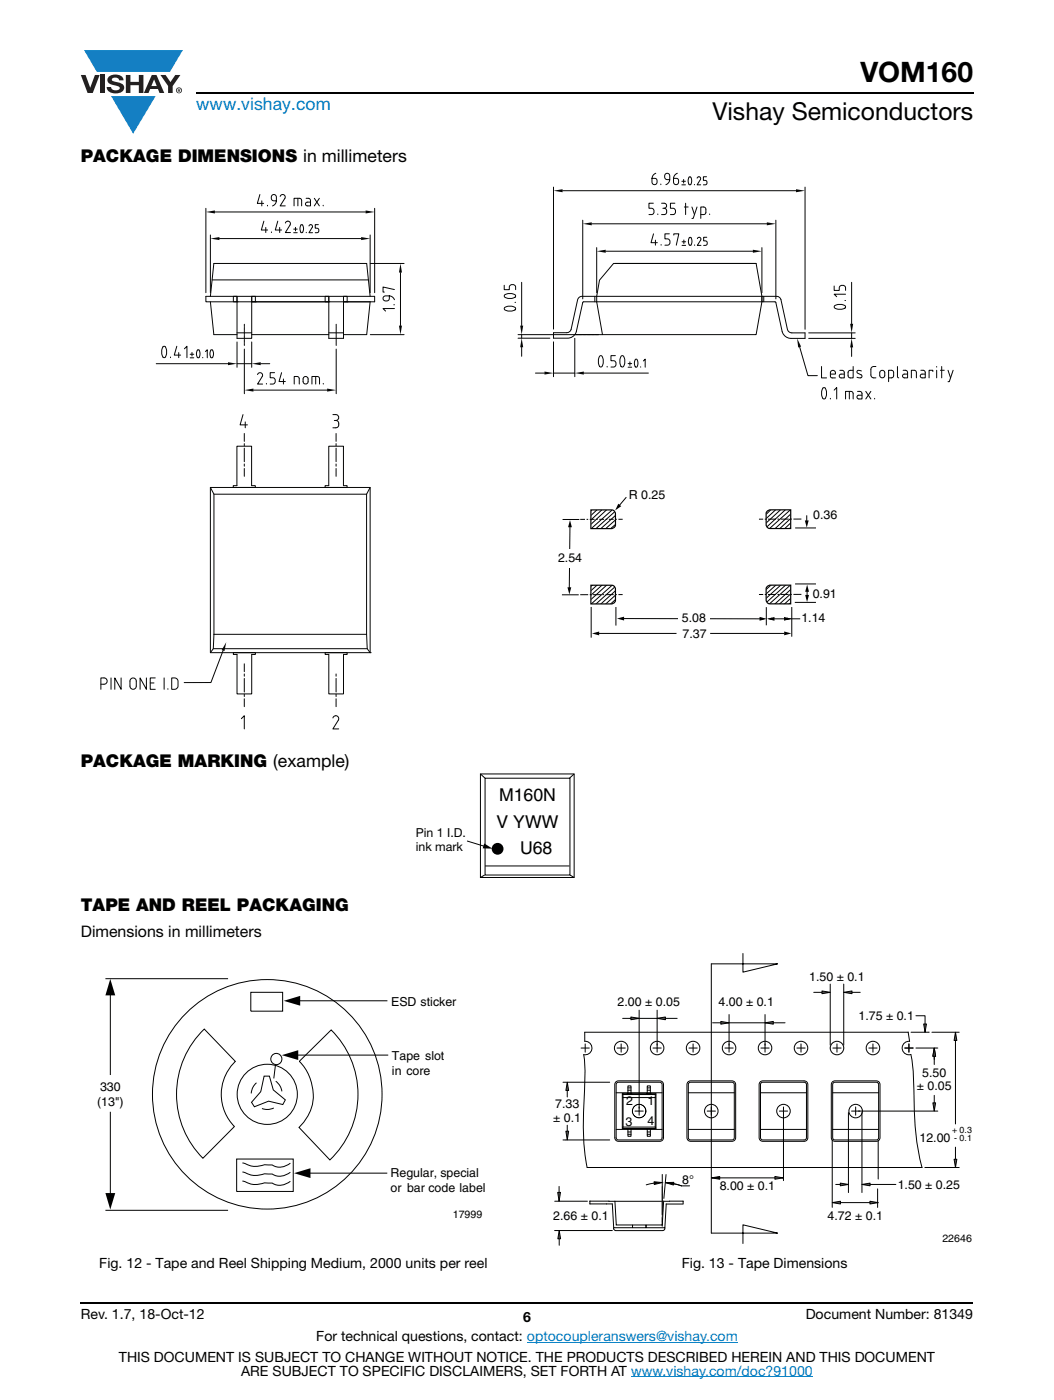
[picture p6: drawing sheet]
<svg xmlns="http://www.w3.org/2000/svg" width="210mm" height="279mm" viewBox="0 0 210 279" stroke-linecap="round" stroke-linejoin="round" font-family="sans-serif">
<g fill="#147fc3">
<path d="M16.8 10h19.7l-2.6 4.3h-1.1h-13.5z"/>
<path d="M22.2 19.2h8.9l-4.5 7.5z"/>
</g>
<g fill="#231f20">
<path d="M16.1 15h1l.9 2.5 .9-2.5h1l-1.4 3.6h-1z"/>
<path d="M20 15h.9v3.6h-.9z"/>
<path d="M21.8 15.3a2.1 2.1 0 0 1 2.7 .3l.1 .4h-.8a.79 .79 0 0 0-.7-.5 .79 .79 0 0 0-.8 .4l.2 .3 1 .2a1.08 1.08 0 0 1 1.3 1 1.08 1.08 0 0 1-1.1 1.2 1.73 1.73 0 0 1-2.4-1.2h.9a.96 .96 0 0 0 .8 .6 .96 .96 0 0 0 .9-.4 1.31 1.31 0 0 0-1.2-.6 1.03 1.03 0 0 1-1.1-.6 1.03 1.03 0 0 1 .2-1.1z"/>
<path d="M25.1 15h.9v1.3h1.7v-1.3h.9v3.6h-.9v-1.6h-1.7v1.6h-.9z"/>
<path d="M32 15h1l1 1.4 1-1.4h1l-1.6 2.2v1.4h-.9v-1.4z"/>
<path d="M30.7 15.9l.6 1.3h-1.1zM30.3 15l-1.6 3.6h.9l.4-.8h1.5l.3 .8h1l-1.6-3.6z"/>
<path d="M35.3 18a.46 .46 0 0 1 .9 0 .46 .46 0 0 1-.9 0zM35.1 18a.6 .6 0 0 0 1.2 0 .6 .6 0 0 0-1.2 0z"/>
<path d="M35.6 17.8h.2v.2h-.2zM35.5 17.7v.7h.1v-.3l.4 .3-.2-.3 .2-.2-.1-.2z"/>
</g>
<path d="M39.1 18.6h155M16.1 260h178" fill="none" stroke="#000" stroke-width=".36"/>
<path d="M105.1 267.9h42.1M125.9 274.8h36.3" fill="none" stroke="#007ec4" stroke-width=".2"/>
<path d="M20 34.5h170.2v111.1h-170.2z" fill="#fff"/>
<g fill="none" stroke="#040503" stroke-width=".2">
<path d="M41.1 59.1h33.6v1.1h-33.6zM42 46.9v11.5M42 59.1l.7-6.5h30.4l.7 6.5M42.3 55.9h31.2M43.8 47.6h28.2M46.6 59.1h.7v1.1h-.7zM47.3 59.1v8.4h2.9v-8.4M50.2 59.1h.7v1.1h-.7zM64.9 59.1h.7v1.1h-.7zM65.6 59.1v8.4h2.9v-8.4M68.5 59.1h.8v1.1h-.8zM73.8 46.9v11.5"/>
<path d="M118.7 59.1v1.1M119 59.1v1.1l1.2 6.6h30.6l1.2-6.6M119 59.1l36.1 .1 .4 .2 .3 .4 1.4 6.3 .8 .3h2.6M119 59.1l.6-3.2 2.8-3.3h28.4l1.2 6.5M119 59.1h-2.9a.9 .9 0 0 0-.9 .7l-1.3 5.9-.2 .4-.7 .3h-2.6v1.1h2.8a1.84 1.84 0 0 0 1.8-1.3l1.2-5.8 .2-.2h35.6M122.7 52.6h28.1M152 59.1v1.1M152 59.1v1.1l2.7 .1 1.3 5.9 .6 .8 .9 .5h3.1M152.4 59.1v1.1M42 60.2l.7 6.6h4.6M47.3 60.2h.1M47.3 66.4h2.9"/>
<path d="M50.2 60.2h15.4M50.2 66.8h15.4M50.9 60.2h.1M65.6 60.2h.1M65.6 66.4h2.9M68.5 60.2h5.3l-.7 6.6h-4.6M69.3 60.2h.1M110.4 66.4v1.1M160.6 66.4v1.1zM42 97.3l.7 1.3h30.4M42 97.3h31.8v33h-31.8zM42.7 98.6v28"/>
<path d="M47.3 89h2.9v7.9h.7v.4h-4.4v-.4h.8zM48.5 82.7l-.6 2.1h1.5M48.9 84.2v1.2M65.6 89.1h2.9v7.8h.7v.4h-4.4v-.4h.8zM66.4 82.7h.6a.59 .59 0 0 1 .6 .6 .59 .59 0 0 1-.6 .6M66.7 83.9h.3M67 83.9a.75 .75 0 0 1 .6 .7 .75 .75 0 0 1-.6 .8h-.6M73.1 98.6v28M73.8 97.3l-.7 1.3M42.6 129.5h30.7M42.7 126.6l-.1 2.9-.6 .8M42.7 126.6h30.4"/>
<path d="M46.6 130.3h4.3v.3h-.7v7.9h-2.9v-7.9h-.7zM64.9 130.3h4.4v.3h-.8v7.9h-2.9v-7.9h-.7zM73.1 126.6l.2 2.9 .5 .8M73.8 130.3h.1M48.1 143.4l.6-.6v2.7M66.4 143.3a.59 .59 0 0 1 .8-.4 .59 .59 0 0 1 .3 .8l-1.1 1.8h1.2"/>
</g>
<g fill="#040503">
<path d="M42 47.6l1.8-.3v.6z"/>
<path d="M72 47.3l1.8 .3-1.8 .3z"/>
</g>
<g fill="none" stroke="#040503" stroke-width=".2">
<path d="M52.6 44.1l-.5 1.8h1.3M53 45.4v1M54.2 46.3v.1M55.4 44.1l-.5 1.8h1.3M55.8 45.4v1M56.9 44.5a.51 .51 0 0 1 .7-.3 .51 .51 0 0 1 .3 .7l-1 1.5h1M58.6 46.4h.7M58.6 45.7h.7M58.9 45.4v.7M60 44.9l.2-.1a1.01 1.01 0 0 1 0 1.6 1.26 1.26 0 0 1-.2-1.5zM61.1 46.4h.1M61.6 45.1a.36 .36 0 0 1 .5-.2 .36 .36 0 0 1 .2 .5l-.7 1h.7"/>
<path d="M63.5 44.8h-.6v.7h.3a.46 .46 0 0 1 .4 .5 .46 .46 0 0 1-.4 .4h-.3M31.2 72.6h14.3M47.3 72.6h2.9M47.3 68.2v5.1M50.2 68.2v5.1M52 72.6h1.8"/>
</g>
<g fill="#040503">
<path d="M50.2 72.6l1.8-.3v.6z"/>
<path d="M45.5 72.3l1.8 .3-1.8 .3z"/>
</g>
<g fill="none" stroke="#040503" stroke-width=".2">
<path d="M32.5 69.2l.3-.1a1.54 1.54 0 0 1 0 2.3 1.47 1.47 0 0 1-.3-2.2zM34 71.3v.1M35.3 69.1l-.5 1.8h1.2M35.7 70.4v1M36.8 69.6l.5-.5v2.3M37.9 71.4h.8M37.9 70.7h.8M38.3 70.3v.7M39.4 69.9l.1-.1a1.01 1.01 0 0 1 0 1.6 1.26 1.26 0 0 1-.1-1.5zM40.4 71.3v.1M41 70.2l.3-.4v1.6M42.1 69.9l.1-.1a1.01 1.01 0 0 1 0 1.6 1.26 1.26 0 0 1-.1-1.5z"/>
<path d="M48.7 69.7v8.9M50.6 77.9h14.7M67.1 69.7v8.9"/>
</g>
<g fill="#040503">
<path d="M48.7 77.9l1.9-.4v.7z"/>
<path d="M65.3 77.5l1.8 .4-1.8 .3z"/>
</g>
<g fill="none" stroke="#040503" stroke-width=".2">
<path d="M73.9 52.6h6.7M79.9 54.4v10.6M51.4 74.8a.51 .51 0 0 1 .7-.4 .51 .51 0 0 1 .2 .7l-.9 1.5h1M53.1 76.5v.1M54.8 74.4h-.9v1h.5a.66 .66 0 0 1 .3 1.1l-.8 .1M56.2 74.4l-.5 1.7h1.2M56.5 75.6v1M58.7 76.6v-1.5l.7 .1 .2 .1 .1 1.3M60.7 75.2h.6l.2 .3v.8l-.2 .2-.6 .1-.2-.3v-.8zM62.2 76.6v-1.5h1.1l.4 .2v1.3M63 75.1v1.5M64.5 76.5v.1"/>
<path d="M73.9 66.8h6.7"/>
</g>
<g fill="#040503">
<path d="M79.9 52.6l.3 1.8h-.6z"/>
<path d="M79.6 65h.6l-.3 1.8z"/>
</g>
<g fill="none" stroke="#040503" stroke-width=".2">
<path d="M77.7 59v.6a.59 .59 0 0 1-.9 .5 .59 .59 0 0 1 0-1h1.3l.6 .7M78.7 57.8l-2.3-.5v1h.3M119 49.4v9M120.8 50.1h29.4M152 49.4v9M48.7 64.7v.4M48.7 65.2h.1M48.7 65.3v.6M48.7 66v.1M48.7 66.1v.6M48.7 66.8v.1M48.7 67v.5"/>
<path d="M48.7 67.6v.1M48.7 67.8v.5M48.7 68.4v.1M48.7 68.6v.3M67.1 64.7v.4M67.1 65.2h.1M67.1 65.3v.6M67.1 66v.1M67.1 66.1v.6M67.1 66.8v.1M67.1 67v.5M67.1 67.6v.1"/>
<path d="M67.1 67.8v.5M67.1 68.4v.1M67.1 68.6v.3M78.6 60.8h.1M78.7 61.6h-2.3l.5 .5"/>
</g>
<g fill="#040503">
<path d="M119 50.1l1.8-.3v.6z"/>
<path d="M150.2 49.8l1.8 .3-1.8 .3z"/>
</g>
<g fill="none" stroke="#040503" stroke-width=".2">
<path d="M110.4 37.3v28.4M112.2 38.1h46.6M160.6 37.3v28.4M130.4 46.7l-.5 1.7h1.2M130.7 47.9v1M131.9 48.8v.1M133.5 46.7h-.9v1h.5a.64 .64 0 0 1 .6 .6 .64 .64 0 0 1-.6 .6h-.5M134.4 46.9v-.2h1l-.5 2.2M136.1 49h.7M136.1 48.3h.7M136.4 47.9v.7M137.5 47.4h.1a1.01 1.01 0 0 1 0 1.6 1.27 1.27 0 0 1-.1-1.6z"/>
<path d="M138.6 48.9v.1M139.1 47.6a.36 .36 0 0 1 .5-.2 .36 .36 0 0 1 .2 .5l-.7 1.1h.7M141 47.4h-.6v.7h.3a.46 .46 0 0 1 .4 .4 .46 .46 0 0 1-.4 .5h-.3"/>
</g>
<g fill="#040503">
<path d="M110.4 38.1l1.8-.3v.6z"/>
<path d="M158.8 37.8l1.8 .3-1.8 .3z"/>
</g>
<g fill="none" stroke="#040503" stroke-width=".2">
<path d="M130.8 34.6l-.6 .6-.1 1.1a.56 .56 0 0 0 .7 .5 .56 .56 0 0 0 .3-.8l-.3-.4h-.7M131.8 36.7v.2M133.6 35.8h-.5a.59 .59 0 0 1-.5-.8 .59 .59 0 0 1 1 0l-.1 1.2-.7 .7M135.1 34.6l-.6 .6-.1 1.1a.56 .56 0 0 0 .7 .5 .56 .56 0 0 0 .3-.8l-.3-.4h-.7M136 36.9h.7M136 36.2h.7M136.4 35.8v.7M137.5 35.3h.1a1.01 1.01 0 0 1 0 1.6 1.22 1.22 0 0 1-.1-1.6zM138.5 36.8v.1M139.1 35.6a.36 .36 0 0 1 .5-.3 .36 .36 0 0 1 .1 .5l-.6 1.1h.7M140.9 35.3h-.6v.7h.4a.45 .45 0 0 1 .3 .4 .45 .45 0 0 1-.3 .5h-.4M116.2 43.9v15.8"/>
<path d="M118 44.7h35M154.8 43.9v15.8"/>
</g>
<g fill="#040503">
<path d="M153 44.4l1.8 .3-1.8 .3z"/>
<path d="M116.2 44.7l1.8-.3v.6z"/>
</g>
<g fill="none" stroke="#040503" stroke-width=".2">
<path d="M130.3 40.6h-.8v1h.5a.64 .64 0 0 1 .5 .6 .64 .64 0 0 1-.5 .6h-.5M131.2 42.7v.1M132 40.6h.6l.3 .2v.6l-.4 .2M132.2 41.6h.3M132.5 41.6a.64 .64 0 0 1 .5 .6 .64 .64 0 0 1-.5 .6h-.5M134.6 40.6h-.9v1h.5a.64 .64 0 0 1 .6 .6 .64 .64 0 0 1-.6 .6h-.5M136.5 41.3h.8M136.8 40.6v2.2M138 41.3l.5 1.5M139 41.3l-.7 2.3h-.3M139.8 42.8h.7l.3-.3v-.9l-.3-.3h-.7v2.3M141.6 42.7v.1"/>
<path d="M106.8 74.5h1.8M110.4 74.5h4.3M110.4 68.2v7M114.7 66.8h.6M114.7 67.5v7.7M115.3 66.8h.1M115.5 66.8h.6M116.2 66.8h.1M116.3 66.8h.6M116.5 74.5h12.8M117 66.8h.1M117.2 66.8h.5"/>
<path d="M117.8 66.8h.1M118 66.8h.5M118.6 66.8h.1M118.8 66.8h.5M119.4 66.8h.1M119.6 66.8h.6"/>
</g>
<g fill="#040503">
<path d="M108.6 74.2l1.8 .3-1.8 .3z"/>
<path d="M114.7 74.5l1.8-.3v.6z"/>
</g>
<g fill="none" stroke="#040503" stroke-width=".2">
<path d="M169.9 56.3v8.3M119.6 71.1l.3-.1a1.58 1.58 0 0 1 .1 2.2l-.1 .1a1.39 1.39 0 0 1-.4-1.9zM121.1 73.1v.2M122.8 71h-.9v1h.5a.66 .66 0 0 1 .5 .5 .66 .66 0 0 1-.2 .6l-.8 .2M123.9 71.1l.2-.1a1.52 1.52 0 0 1 0 2.3 1.49 1.49 0 0 1-.2-2.2zM125.3 72.6h.7M125.3 73.3h.7M125.7 72.2v.7M126.7 71.8l.2-.1a1.02 1.02 0 0 1 0 1.6 1.24 1.24 0 0 1-.2-1.5zM127.8 73.2v.1M128.3 72l.4-.3v1.6M161.3 67.5h9.3"/>
<path d="M161.3 66.4h9.3M169.9 66.4v1.1M169.9 69.3v1.8"/>
</g>
<g fill="#040503">
<path d="M169.9 67.5l.3 1.8h-.6z"/>
<path d="M169.6 64.6h.6l-.3 1.8z"/>
</g>
<path d="M104.1 56.3v8.7M166.4 57.1v.9h1v-.6a.64 .64 0 0 1 .6-.5 .64 .64 0 0 1 .7 .5v.6M168.6 60h.1M168.7 58.7h-2.3l.5 .5M103.3 67.5h6.4M103.3 66.8h16.2M104.1 66.8v.7M104.1 69.3v1.8M166.5 61a1.85 1.85 0 0 1 2.2 .1v.1a1.39 1.39 0 0 1-1.9 .4l-.4-.3z" fill="none" stroke="#040503" stroke-width=".2"/>
<g fill="#040503">
<path d="M104.1 67.5l.3 1.8h-.6z"/>
<path d="M103.8 65h.6l-.3 1.8z"/>
</g>
<path d="M41.1 41.6v16.8M42.9 42.3h30M74.7 41.6v16.8M100.6 56.9v.9h1v-.5a.64 .64 0 0 1 .6-.5 .64 .64 0 0 1 .7 .5v.5M100.7 58.8a1.85 1.85 0 0 1 2.1 .2l.1 .1a1.52 1.52 0 0 1-2.3 0zM100.7 61.3a1.63 1.63 0 0 1 2.2 .3 1.58 1.58 0 0 1-2.3 .1zM102.7 60.3h.2" fill="none" stroke="#040503" stroke-width=".2"/>
<g fill="#040503">
<path d="M41.1 42.3l1.8-.3v.6z"/>
<path d="M72.9 42l1.8 .3-1.8 .3z"/>
</g>
<g fill="none" stroke="#040503" stroke-width=".2">
<path d="M51.8 38.8l-.5 1.8h1.3M55.9 39.2a.51 .51 0 0 1 .7-.3 .51 .51 0 0 1 .2 .7l-.9 1.5h1M59.4 39.6v1.5M61.1 39.6h.5l.3 .2v1.3h-.7l-.2-.2v-.4l.2-.1 .7-.1M62.7 39.6l1 1.5M63.7 39.6l-1 1.5M52.2 40.1v1M53.4 41v.1M55.1 40.1h-.5a.59 .59 0 0 1-.5-.9 .59 .59 0 0 1 1 0l-.1 1.3-.6 .6M60.2 41.1v-1.1l-.2-.3-1.3-.1v1.5M64.5 41v.1M163.9 73.1v2.3h1"/>
<path d="M164.1 77.5l.3-.2a1.54 1.54 0 0 1 0 2.3 1.46 1.46 0 0 1-.3-2.1zM165.6 79.5v.1M165.7 74.7h1a.56 .56 0 0 0-.2-.6 .56 .56 0 0 0-.6-.1l-.2 .3v1l.3 .1h.7M166.4 77.9l.5-.6v2.3M167.5 73.9h.6l.2 .2 .1 1.3h-.6l-.3-.1v-.5l.2-.1h.7M169.4 78.1v1.5M170.2 79.6l-.1-1.3-.4-.2h-1v1.5M170.2 73.1v2.3h-.7l-.3-.3v-.9l.3-.3h.7M171.1 78.1h.6l.2 .2 .1 1.3h-.7l-.3-.1v-.5l.2-.1h.8M171.8 74l-.7-.1-.2 .3 .2 .3 .7 .3a.32 .32 0 0 1 .1 .4 .32 .32 0 0 1-.3 .2l-.6-.1M172.7 78.1l1 1.5M173.7 78.1l-1 1.5"/>
<path d="M174.5 79.5v.1M174.7 73.1l-.6 .1-.3 .2-.1 1.4 .3 .5 .7 .1M175.7 74h.6l.2 .3v.7l-.2 .3h-.6l-.2-.3v-.7zM177.3 75.4h.7l.2-.2 .1-.9-.2-.3-.8-.1v2.3M179 73.1v2.1l.3 .2M180.2 73.9h.5l.3 .2v1.3h-.6l-.3-.2v-.4l.2-.1h.7M182.8 75.4l-.1-1.3-.2-.2h-.7v1.5M183.7 73.9h.6l.2 .2 .1 1.3h-.7l-.3-.2v-.4l.2-.1h.8M186.1 74.2v-.3h-.8v1.5M186.8 73.1v.2M186.8 73.9v1.5M187.6 73.9h.8"/>
<path d="M187.9 73.1v2.3M189.1 73.9l.5 1.5M190.1 73.9l-.7 2.3h-.3"/>
</g>
<path d="M159 67.5l.8 1.7-.6 .1z" fill="#040503"/>
<path d="M159.5 69.3l1.7 5.7h1.8" fill="none" stroke="#040503" stroke-width=".2"/>
<path d="M45.1 128.2l-.3 1.7-.6-.2z" fill="#040503"/>
<g fill="none" stroke="#040503" stroke-width=".2">
<path d="M48.7 86.5v1.6M48.7 88.5v.5M48.7 89.4v2.7M48.7 92.6v.4M48.7 93.5v1.6M67 86.5v1.6M67 88.5v.5M67 89.4v2.7M67 92.6v.4M67 93.5v1.6M20.1 136.6h.6a.63 .63 0 0 0 .7-.7 .63 .63 0 0 0-.7-.6h-.6v2.3M22.1 135.3v2.3"/>
<path d="M24.2 135.3v2.3l-1.3-2.3v2.3M26.1 135.5a.62 .62 0 0 1 .7-.2 .62 .62 0 0 1 .4 .6v1a.63 .63 0 0 1-.6 .7 .63 .63 0 0 1-.7-.7v-1.1zM29.2 135.3v2.3l-1.3-2.3v2.3M30 136.3h.7M31 135.3h-1v2.3h1M32.7 135.3v2.3M33.5 137.4v.2M34.3 135.3a1.03 1.03 0 0 1 1.2 .5v1.1a.69 .69 0 0 1-.7 .7h-.5zM44.5 129.8l-2.4 6.4h-5.4M48.7 132.5v1.5M48.7 134.5v.5M48.7 135.4v2.7"/>
<path d="M48.7 138.6v.4M48.7 139.5v1.5M67 134.5v.5M67 135.4v2.7M67 138.6v.4M67 139.5v1.5"/>
</g>
<g fill="none" stroke="#000" stroke-width=".2">
<path d="M124.9 99.2l-1.4 1.8M112.1 118.7h3.3M112.2 103.7h3.4M113.7 104.6l-.1 13.1M118.1 101.8l-.2 .2M119.1 101.8l-1.2 1.1M120.1 101.8l-2.2 2M121 101.8l-3.1 2.8M122.1 101.8l-4.1 3.7M122.6 102.1l-3.7 3.4M122.7 103.8l-1.9 1.7M122.8 102.8l-3 2.7"/>
<path d="M122.8 104.6l-1 .9M153.8 101.7l-.9 .9M154.7 101.7l-1.9 1.8M155.7 101.7l-2.9 2.7M156.7 101.7l-3.7 3.5M157.6 101.8l-4.1 3.7M157.7 102.6l-3.1 2.9M157.7 105.3l-.2 .2M157.7 103.5l-2.1 2M157.7 104.4l-1.2 1.1M158.6 116.5h4.2M158.6 105.4h4.2"/>
<path d="M160.9 102.8v1.3M161 117.6v1.9M122.9 121.1v3.7M124.2 123.4l27.6 .1M152.9 121.2v3.6M158.5 120.2h4.3"/>
</g>
<path d="M113.2 117.2h.8l-.4 1.4zM113.7 103.8l.4 1.4h-.8zM123.3 100.5l.6 .5-1.2 .9zM160.6 103.9h.7l-.4 1.4zM160.6 118.7h.8l-.4 1.5zM161 116.7l.4 1.4h-.8zM123.1 123.4l1.4-.3v.7zM151.5 123.1l1.4 .4-1.4 .4zM151.7 123.3l.9 .2-.9 .3z" fill="#000"/>
<path d="M117.9 101.8h3.1a1.47 1.47 0 0 1 1.7 .5l.1 2.5a.92 .92 0 0 1-.8 .7h-4.1zM153 102.1l.6-.4h4.1v3.8h-3.1a1.48 1.48 0 0 1-1.7-.6l-.1-2.5z" fill="none" stroke="#000" stroke-width=".24"/>
<path d="M115.7 103.7l8.5-.1" fill="none" stroke="#000" stroke-width=".2" stroke-dasharray="1 .3 .3 .3" stroke-linecap="butt"/>
<path d="M159.9 103.6h-8.5" fill="none" stroke="#000" stroke-width=".2" stroke-dasharray="1.6 .3 .3 .3" stroke-linecap="butt"/>
<path d="M135.2 122.4h6.4v1.7h-6.4z" fill="#fff"/>
<path d="M117.9 121.1v6.2M118.9 126.4h37.6M157.9 121.1v6M159.6 123.5h-5.8" fill="none" stroke="#000" stroke-width=".2"/>
<path d="M118.1 126.4l1.4-.4v.8zM153.1 123.5l.8-.2v.4zM153.1 123.5l1.4-.4v.8zM156.4 123.1l1.4 .4-1.4 .4zM156.4 126l1.5 .4-1.5 .4zM157 123.3l.9 .2-.9 .2z" fill="#000"/>
<path d="M135 125.4h6.7v1.7h-6.7z" fill="#fff"/>
<g fill="none" stroke="#000" stroke-width=".2">
<path d="M118.3 116.7l-.4 .3M119.2 116.7l-1.3 1.2M120.2 116.7l-2.3 2.1M121.1 116.7l-3.2 2.9M122.2 116.7l-4.3 3.9M122.8 117.9l-3 2.7M122.8 119.6l-1 1M122.8 118.7l-2 1.9M122.8 117l-3.9 3.6M153.8 116.8l-1 .9M154.8 116.8l-2 1.8M155.8 116.8l-3 2.6"/>
<path d="M156.7 116.8l-3.9 3.5M157.7 116.8l-4.3 3.8M157.7 117.7l-3.2 2.9M157.7 118.5l-2.3 2.1M157.7 119.4l-1.3 1.2M157.7 120.3l-.4 .3"/>
</g>
<path d="M117.9 116.8h3.1a1.48 1.48 0 0 1 1.7 .6l.1 2.4a.91 .91 0 0 1-.8 .7h-4.1zM153 117.1l.6-.3h4.1v3.7h-3.1a1.47 1.47 0 0 1-1.7-.6l-.1-2.4z" fill="none" stroke="#000" stroke-width=".24"/>
<path d="M115.7 118.7h8.5M159.9 118.6h-8.5" fill="none" stroke="#000" stroke-width=".2" stroke-dasharray="1.6 .3 .3 .3" stroke-linecap="butt"/>
<g fill="#fff">
<path d="M112 109.5h5.5v3.7h-5.5z"/>
<path d="M82.9 154.4h31.7v20.8h-31.7z"/>
</g>
<g fill="#000">
<path d="M96.6 168.3l1.7 1.1-2-.1z"/>
<circle cx="99.3" cy="169.4" r="1"/>
</g>
<circle cx="99.3" cy="169.4" r="1" fill="none" stroke="#000" stroke-width=".35"/>
<path d="M95.8 154.5h18.7v20.6h-18.7zM95.8 154.5l1 .8M96.8 155.3h16.9v19.3h-16.9zM114.5 154.5l-.9 .8M93.2 167.8l3.6 1.1M96.7 174.6l-.9 .5M96.8 172.8h16.8M113.7 174.6l.8 .5" fill="none" stroke="#000" stroke-width=".2"/>
<path d="M19.4 195.3h77.5v48.2h-77.5z" fill="#fff"/>
<g fill="none" stroke="#000" stroke-width=".2">
<path d="M21 195.3h24.5M22 197.3v17.2M50 198h6.4v3.8h-6.4zM58.6 199.7h18.7M40.7 205.4l6.3 6.4a9.1 9.1 0 0 0-.2 13l-6.3 6.4a18.1 18.1 0 0 1 .2-25.8zM51.2 216.1a3 3 0 0 0-1.1 2.1M52.7 214.8h1l.8 2.7 2.4 2-.5 .9-2.8-.6-2.9 1.1-.5-.9 1.8-2.1zM55 212.5l-.4 2.7M55 215.8a3 3 0 0 1 1.2 2M58 210.6h19.4M59.7 211.8l6.4-6.3a18.1 18.1 0 0 1-.3 26l-6.2-6.5a8.8 8.8 0 0 0 1.6-11.3zM22 221.9v16.4"/>
<path d="M47.2 231.3h11.3v6.5h-11.3zM48.4 235.7l.7 .2a4.1 4.1 0 0 0 3.7 .2h1.5a3 3 0 0 0 3.6-.3M48.4 233.9l.7 .2a4.1 4.1 0 0 0 3.7 .2h1.5a3 3 0 0 0 3.6-.4M48.4 232.1l.7 .2a4.1 4.1 0 0 0 3.7 .1l1.5 .1a3 3 0 0 0 3.6-.4M54.6 221.1a3 3 0 0 1-2.3 .1M60.8 234.1h16.5M21 241.5h24.5"/>
<circle cx="53.3" cy="218.4" r="6"/>
<circle cx="53.3" cy="218.4" r="22.9"/>
<circle cx="55.1" cy="211.4" r="1.11"/>
</g>
<path d="M22 195.4l1 3.2h-2zM56.6 199.7l3.3-1v2zM56.2 210.6l3.3-1v1.9zM21 238.1h2l-1 3.3zM58.6 234.1l3.3-1v2z" fill="#000"/>
<path d="M110.4 190.2h83.5v58.4h-83.5z" fill="#fff"/>
<g fill="none" stroke="#000" stroke-width=".2">
<path d="M115.9 209.2h1.7M116.6 206h64.6l.2 1.8a1.35 1.35 0 0 0-1.4 1.5 1.35 1.35 0 0 0 1.7 1.1 60.3 60.3 0 0 1 .7 10.7l.3 4.8a43.2 43.2 0 0 0 1.2 7.1h-66.8a66 66 0 0 1-.5-16.3l.1-4-.3-2.2a1.35 1.35 0 0 0 1.7-1.2 1.35 1.35 0 0 0-1.4-1.5zM116.7 208.3v1.7M122.9 215.9l.5-.2h8.2l.5 .2 .3 .5v10.6l-.3 .6-.5 .2h-8.2l-.5-.2-.3-.6v-10.6zM122.9 218.1h9.2M123 216.1l.4-.1h8.2l.4 .2 .1 10.8-.2 .4-.3 .1h-8.2l-.4-.1-.1-.4v-10.6zM123.1 209.2h1.6M123.9 208.3v1.7M130.3 209.2h1.6M131.1 208.3v1.7M137.2 215.9l.6-.2h8.2l.5 .2 .3 .5v10.6l-.3 .6-.5 .2h-8.2l-.6-.2-.2-.6v-10.6zM137.3 218.1h9.2"/>
<path d="M137.4 209.2h1.7M137.4 216.1l.4-.1h8.2l.4 .2 .1 10.8-.2 .4-.3 .1h-8.2l-.4-.1-.1-.4v-10.6zM138.3 208.3v1.7M144.6 209.2h1.7M145.4 208.3v1.7M151.6 215.9l.6-.2h8.2l.5 .2 .3 .5v10.6l-.3 .6-.5 .2h-8.2l-.6-.2-.2-.6v-10.6zM151.7 218.1h9.2M151.8 209.2h1.6M151.8 216.1l.4-.1h8.2l.4 .2 .1 10.8-.2 .4-.3 .1h-8.2l-.4-.1-.1-.4v-10.6zM152.6 208.3v1.7M159 209.2h1.6M159.8 208.3v1.7"/>
<path d="M166 215.9l.6-.2h8.2l.5 .2 .2 .5v10.6l-.2 .6-.5 .2h-8.2l-.6-.2-.2-.6v-10.6zM166.1 218.1h9.2M166.1 209.2h1.7M166.2 216.1l.4-.1h8.2l.4 .2 .1 10.8-.2 .4-.3 .1h-8.2l-.4-.1-.1-.4v-10.6zM167 208.3v1.7M173.3 209.2h1.7M174.1 208.3v1.7M180.5 209.2h1.6M181.3 208.3v1.7M122.9 225.4h9.2M126.7 221.7h1.6M127.5 220.9v1.7"/>
<path d="M137.3 225.4h9.2M141.1 221.7h1.6M141.9 220.9v1.7M151.7 225.4h9.2M155.5 221.7h1.6M156.3 220.9v14.7M166 227.5v13.4M166.1 225.4h9.2M169.9 221.7h1.6M170.7 220.9v1.7M175.2 227.6v7.7M167.7 240h6.8"/>
<circle cx="123.9" cy="209.2" r="1.35"/>
<circle cx="131.1" cy="209.2" r="1.35"/>
<circle cx="138.3" cy="209.2" r="1.35"/>
<circle cx="145.4" cy="209.2" r="1.35"/>
<circle cx="152.6" cy="209.2" r="1.35"/>
<circle cx="159.8" cy="209.2" r="1.35"/>
<circle cx="160.4" cy="215.7" r=".01"/>
<circle cx="167" cy="209.2" r="1.35"/>
<circle cx="174.1" cy="209.2" r="1.35"/>
<circle cx="127.5" cy="221.7" r="1.35"/>
<circle cx="141.9" cy="221.7" r="1.35"/>
<circle cx="156.3" cy="221.7" r="1.35"/>
<circle cx="160.4" cy="227.8" r=".01"/>
<circle cx="170.7" cy="221.7" r="1.35"/>
</g>
<path d="M166 240l1.7-.3v.6z" fill="#545454"/>
<path d="M166 240l1.7-.3v.6z" fill="none" stroke="#000" stroke-width=".2"/>
<path d="M173.5 239.7l1.7 .3-1.7 .3z" fill="#545454"/>
<g fill="none" stroke="#000" stroke-width=".2">
<path d="M185.9 206h5.4M190.6 207.7v16.6M173.5 239.7l1.7 .3-1.7 .3zM184.5 233h6.8"/>
<circle cx="160.4" cy="216" r=".01"/>
<circle cx="160.4" cy="227.5" r=".01"/>
<circle cx="175.2" cy="240" r=".01"/>
</g>
<path d="M190.6 206l.3 1.6h-.6z" fill="#545454"/>
<g fill="none" stroke="#000" stroke-width=".2">
<path d="M186.4 210.8v.6M186.4 218.6v1.5M190.6 206l.3 1.6h-.6zM171.3 221.7h15.8"/>
<circle cx="185.3" cy="206" r=".01"/>
<circle cx="183.9" cy="233" r=".01"/>
<circle cx="189.7" cy="233" r=".01"/>
</g>
<path d="M186.4 209.2l.2 1.6h-.5z" fill="#545454"/>
<path d="M186.4 209.2l.2 1.6h-.5z" fill="none" stroke="#000" stroke-width=".2"/>
<path d="M186.1 220.1h.5l-.2 1.6z" fill="#545454"/>
<g fill="none" stroke="#000" stroke-width=".2">
<path d="M181.7 206h3.6M182.7 209.2h4.4M182.7 202.7h1.8v1.7M186.4 210.8v1.6M186.1 220.1h.5l-.2 1.6z"/>
<circle cx="170.7" cy="221.7" r=".01"/>
</g>
<circle cx="186.7" cy="209.2" r=".01" fill="none" stroke="#545454" stroke-width=".2"/>
<path d="M186.4 209.2l.2 1.6h-.5z" fill="#545454"/>
<path d="M186.4 209.2l.2 1.6h-.5z" fill="none" stroke="#000" stroke-width=".2"/>
<path d="M184.3 204.4h.5l-.3 1.6z" fill="#545454"/>
<g fill="none" stroke="#000" stroke-width=".2">
<path d="M162.3 198h1.7M165.6 196.4v12.2M168.3 196.4v12.2M170 198h1.6M184.3 204.4h.5l-.3 1.6z"/>
<circle cx="181.2" cy="206" r=".01"/>
<circle cx="182.1" cy="209.2" r=".01"/>
<circle cx="184.5" cy="206" r=".01"/>
</g>
<path d="M164 197.8l1.6 .2-1.6 .3z" fill="#545454"/>
<path d="M164 197.8l1.6 .2-1.6 .3z" fill="none" stroke="#000" stroke-width=".2"/>
<path d="M168.3 198l1.7-.2v.5z" fill="#545454"/>
<g fill="none" stroke="#000" stroke-width=".2">
<path d="M168.3 198l1.7-.2v.5zM142.1 204.1h1.7M144.7 204.1h11.9M145.4 202.5v6.1M152.6 202.5v6.1"/>
<circle cx="168.3" cy="198" r=".01"/>
<circle cx="165.6" cy="209.2" r=".01"/>
<circle cx="168.3" cy="209.2" r=".01"/>
</g>
<path d="M143.8 203.8l1.6 .3-1.6 .3z" fill="#545454"/>
<path d="M143.8 203.8l1.6 .3-1.6 .3z" fill="none" stroke="#000" stroke-width=".2"/>
<path d="M152.6 204.1l1.7-.3v.6z" fill="#545454"/>
<g fill="none" stroke="#000" stroke-width=".2">
<path d="M124.2 203.2h10.9M127.5 201.6v19.6M131.1 201.6v7M152.6 204.1l1.7-.3v.6z"/>
<circle cx="145.4" cy="209.2" r=".01"/>
<circle cx="152.6" cy="204.1" r=".01"/>
<circle cx="152.6" cy="209.2" r=".01"/>
</g>
<path d="M125.9 203l1.6 .2-1.6 .3z" fill="#545454"/>
<path d="M125.9 203l1.6 .2-1.6 .3z" fill="none" stroke="#000" stroke-width=".2"/>
<path d="M131.1 203.2l1.6-.2v.5z" fill="#545454"/>
<g fill="none" stroke="#000" stroke-width=".2">
<path d="M141.9 192.4v53.7M131.1 203.2l1.6-.2v.5zM141.9 235.1h12.9M141.9 235.1l1.7-.3v.5z"/>
<circle cx="131.1" cy="203.2" r=".01"/>
<circle cx="131.1" cy="209.2" r=".01"/>
<circle cx="122.6" cy="227" r=".01"/>
<circle cx="122.9" cy="227" r=".01"/>
<circle cx="127.5" cy="221.7" r=".01"/>
<circle cx="132.1" cy="227" r=".01"/>
<circle cx="132.4" cy="227" r=".01"/>
</g>
<path d="M141.9 235.1l1.7-.3v.5z" fill="#000"/>
<path d="M154.6 234.8l1.6 .3-1.6 .2z" fill="#545454"/>
<g fill="none" stroke="#000" stroke-width=".2">
<path d="M148.2 190.3v3.7l6.9-1.6h-13.2M154.6 234.8l1.6 .3-1.6 .2zM166.7 236.4h.9M169.2 222v16M171.9 222v16M173.6 236.4h5.1M141.9 246.1h13.2l-6.9-1.7v3.8"/>
<circle cx="127.5" cy="221.7" r=".01"/>
<circle cx="141.9" cy="221.7" r=".01"/>
<circle cx="156.1" cy="235.1" r=".01"/>
</g>
<path d="M167.6 236.1l1.6 .3-1.6 .3z" fill="#545454"/>
<path d="M167.6 236.1l1.6 .3-1.6 .3z" fill="none" stroke="#000" stroke-width=".2"/>
<path d="M171.9 236.4l1.7-.3v.6z" fill="#545454"/>
<g fill="none" stroke="#000" stroke-width=".2">
<path d="M112.3 216h9.3M113.2 217.6v1.3M124.1 218.3l.2 .7M124.1 218.3h6.8v6.9h-6.8zM124.1 218.3h.1M124.3 218.4h6.4M124.3 219v5.9M124.3 219h6.4M125.3 216.7h.6v1.5l.1 .1h-.9l.2-.1zM125.3 217.6h.6M125.3 217.1h.6M129.1 216.7h.6v1.5l.2 .1h-.9l.1-.1z"/>
<path d="M129.1 217.6h.6M129.1 217.1h.6M130.7 219v5.9M130.9 218.3l-.2 .7M112.3 227.5h9.3M113.2 224.6v1.2M124.3 224.9h6.4M124.3 224.9l-.2 .3M125.1 225.2h.9l-.1 .1v1.5h-.6v-1.5zM125.3 225.9h.6M125.3 226.4h.6M129 225.2h.9l-.2 .1v1.5h-.6v-1.5z"/>
<path d="M129.1 225.9h.6M129.1 226.4h.6M130.7 224.9l.2 .3M171.9 236.4l1.7-.3v.6z"/>
<circle cx="171.9" cy="236.4" r=".01"/>
<circle cx="172" cy="221.7" r=".01"/>
</g>
<circle cx="169.3" cy="221.7" r=".01" fill="none" stroke="#545454" stroke-width=".2"/>
<path d="M113.2 216l.2 1.6h-.5z" fill="#545454"/>
<path d="M113.2 216l.2 1.6h-.5z" fill="none" stroke="#000" stroke-width=".2"/>
<path d="M112.9 225.8h.5l-.2 1.7z" fill="#545454"/>
<g fill="none" stroke="#000" stroke-width=".2">
<path d="M110.7 239.7h6.5M112.9 225.8h.5l-.2 1.7zM117.7 239.7h.1M117.7 239.7h18.6M121.5 239.7h.1M122.7 239.7l.2 4.8h3.3v.5h-3.8l-.3-4.7h-4.4v-.6M130.5 235.8l1.6 .2-1.6 .4zM130.5 236.1l-1.6 .4M132.1 234.4v8M132.4 239.7l-.3 4.8h-3.2v.5h3.7l.3-4.7M132.8 236l1.6 .2 1.5 .5h1.7M132.8 236h1.6l-.1 .5z"/>
<path d="M132.9 234.4l-.5 4.8M133.6 239.7h.1M134.4 236.2l1.5 .5M136.3 239.7h.1M136.3 239.7l-.1 .6h-3.3M175.1 237.3v3.7M111.6 247.2v1.3M121 240.3h.1M122.4 245v.3M122.4 245.2l.4 .4M122.8 245.6h9.4M126.2 244.5h2.7v.5h-2.7z"/>
<path d="M132.1 243v1.7M132.6 245a.43 .43 0 0 1-.3 .6"/>
<circle cx="112.9" cy="227.5" r=".01"/>
<circle cx="117.7" cy="239.7" r=".01"/>
<circle cx="122.9" cy="244.5" r=".01"/>
<circle cx="132.1" cy="244.5" r=".01"/>
</g>
<g fill="none" stroke="#545454" stroke-width=".2">
<path d="M132.1 238.4h.1M132.1 236.8v7.1"/>
<circle cx="132.3" cy="236" r=".01"/>
<circle cx="132.4" cy="239.7" r=".01"/>
<circle cx="132.1" cy="244.7" r=".01"/>
<circle cx="132.1" cy="243" r=".01"/>
</g>
<path d="M130.5 235.8l1.6 .2-1.6 .4zM132.8 236h1.6l-.1 .5z" fill="#000"/>
<path d="M111.6 245.6l.2 1.6h-.5z" fill="#545454"/>
<path d="M111.5 236.8v1.2M110.6 245.6h11.5M111.6 245.6l.2 1.6h-.5z" fill="none" stroke="#000" stroke-width=".2"/>
<path d="M111.3 238h.5l-.3 1.7z" fill="#545454"/>
<g fill="none" stroke="#000" stroke-width=".2">
<path d="M111.3 238h.5l-.3 1.7zM190.6 228.9v2.5"/>
<circle cx="111.5" cy="239.7" r=".01"/>
</g>
<path d="M190.3 231.4h.6l-.3 1.6z" fill="#545454"/>
<path d="M190.3 231.4h.6l-.3 1.6z" fill="none" stroke="#000" stroke-width=".2"/>
<text font-size="5.6" x="171.7" y="16.4">VOM160</text>
<text font-size="4.9" x="142.1" y="24">Vishay Semiconductors</text>
<text font-size="3.5" fill="#007ec4" x="39.1" y="21.9">www.vishay.com</text>
<g font-size="3.5">
<text x="16.1" y="32.3">PACKAGE DIMENSIONS in millimeters</text>
<text x="16.1" y="153.1">PACKAGE MARKING (example)</text>
<text x="99.5" y="159.8">M160N</text>
<text x="99.1" y="165.2">V YWW</text>
<text x="103.7" y="170.5">U68</text>
<text x="16.1" y="181.9">TAPE AND REEL PACKAGING</text>
</g>
<text font-size="3.2" x="16.1" y="186.9">Dimensions in millimeters</text>
<g font-size="2.8">
<text x="19.8" y="253">Fig. 12 - Tape and Reel Shipping Medium, 2000 units per reel</text>
<text x="136" y="253">Fig. 13 - Tape Dimensions</text>
<text x="16.1" y="263.3">Rev. 1.7, 18-Oct-12</text>
<text x="104.3" y="263.8">6</text>
<text x="160.7" y="263.3">Document Number: 81349</text>
<text x="63.1" y="267.7">For technical questions, contact: optocoupleranswers@vishay.com</text>
<text x="23.7" y="271.7">THIS DOCUMENT IS SUBJECT TO CHANGE WITHOUT NOTICE. THE PRODUCTS DESCRIBED HEREIN AND THIS DOCUMENT</text>
<text x="48.1" y="274.6">ARE SUBJECT TO SPECIFIC DISCLAIMERS, SET FORTH AT www.vishay.com/doc?91000</text>
</g>
<g font-size="2.5">
<text x="125.5" y="99.5">R 0.25</text>
<text x="162.2" y="103.7">0.36</text>
<text x="111.3" y="112.2">2.54</text>
<text x="162.1" y="119.3">0.91</text>
<text x="136" y="124.1">5.08</text>
<text x="159.9" y="124.2">1.14</text>
<text x="136.1" y="127.3">7.37</text>
<text x="82.9" y="167">Pin 1 I.D.</text>
<text x="82.9" y="169.9">ink mark</text>
<text x="161.4" y="195.8">1.50 ± 0.1</text>
<text x="78" y="200.8">ESD sticker</text>
<text x="123.2" y="200.7">2.00 ± 0.05</text>
<text x="143.3" y="200.7">4.00 ± 0.1</text>
<text x="171.3" y="203.5">1.75 ± 0.1</text>
<text x="78.2" y="211.5">Tape slot</text>
<text x="78.2" y="214.5">in core</text>
<text x="184" y="214.9">5.50</text>
<text x="19.4" y="220.7">(13&quot;)</text>
<text x="19.9" y="217.7">330</text>
<text x="110.8" y="221.2">7.33</text>
<text x="124.9" y="220.5">2</text>
<text x="129.1" y="220.6">1</text>
<text x="182.9" y="217.6">± 0.05</text>
<text x="110.4" y="223.8">± 0.1</text>
<text x="124.8" y="224.7">3</text>
<text x="129.1" y="224.4">4</text>
<text x="183.4" y="227.9">12.00</text>
<text x="77.9" y="234.9">Regular, special</text>
<text x="77.9" y="237.9">or bar code label</text>
<text x="136.1" y="236.2">8°</text>
<text x="143.6" y="237.5">8.00 ± 0.1</text>
<text x="179.1" y="237.2">1.50 ± 0.25</text>
<text x="110.4" y="243.4">2.66 ± 0.1</text>
<text x="165.1" y="243.4">4.72 ± 0.1</text>
</g>
<g font-size="2.1">
<text x="90.3" y="243.1">17999</text>
<text x="188" y="247.8">22646</text>
</g>
<g font-size="1.8">
<text x="189.9" y="226.1">+ 0.3</text>
<text x="190.4" y="227.7">- 0.1</text>
</g>
</svg>
